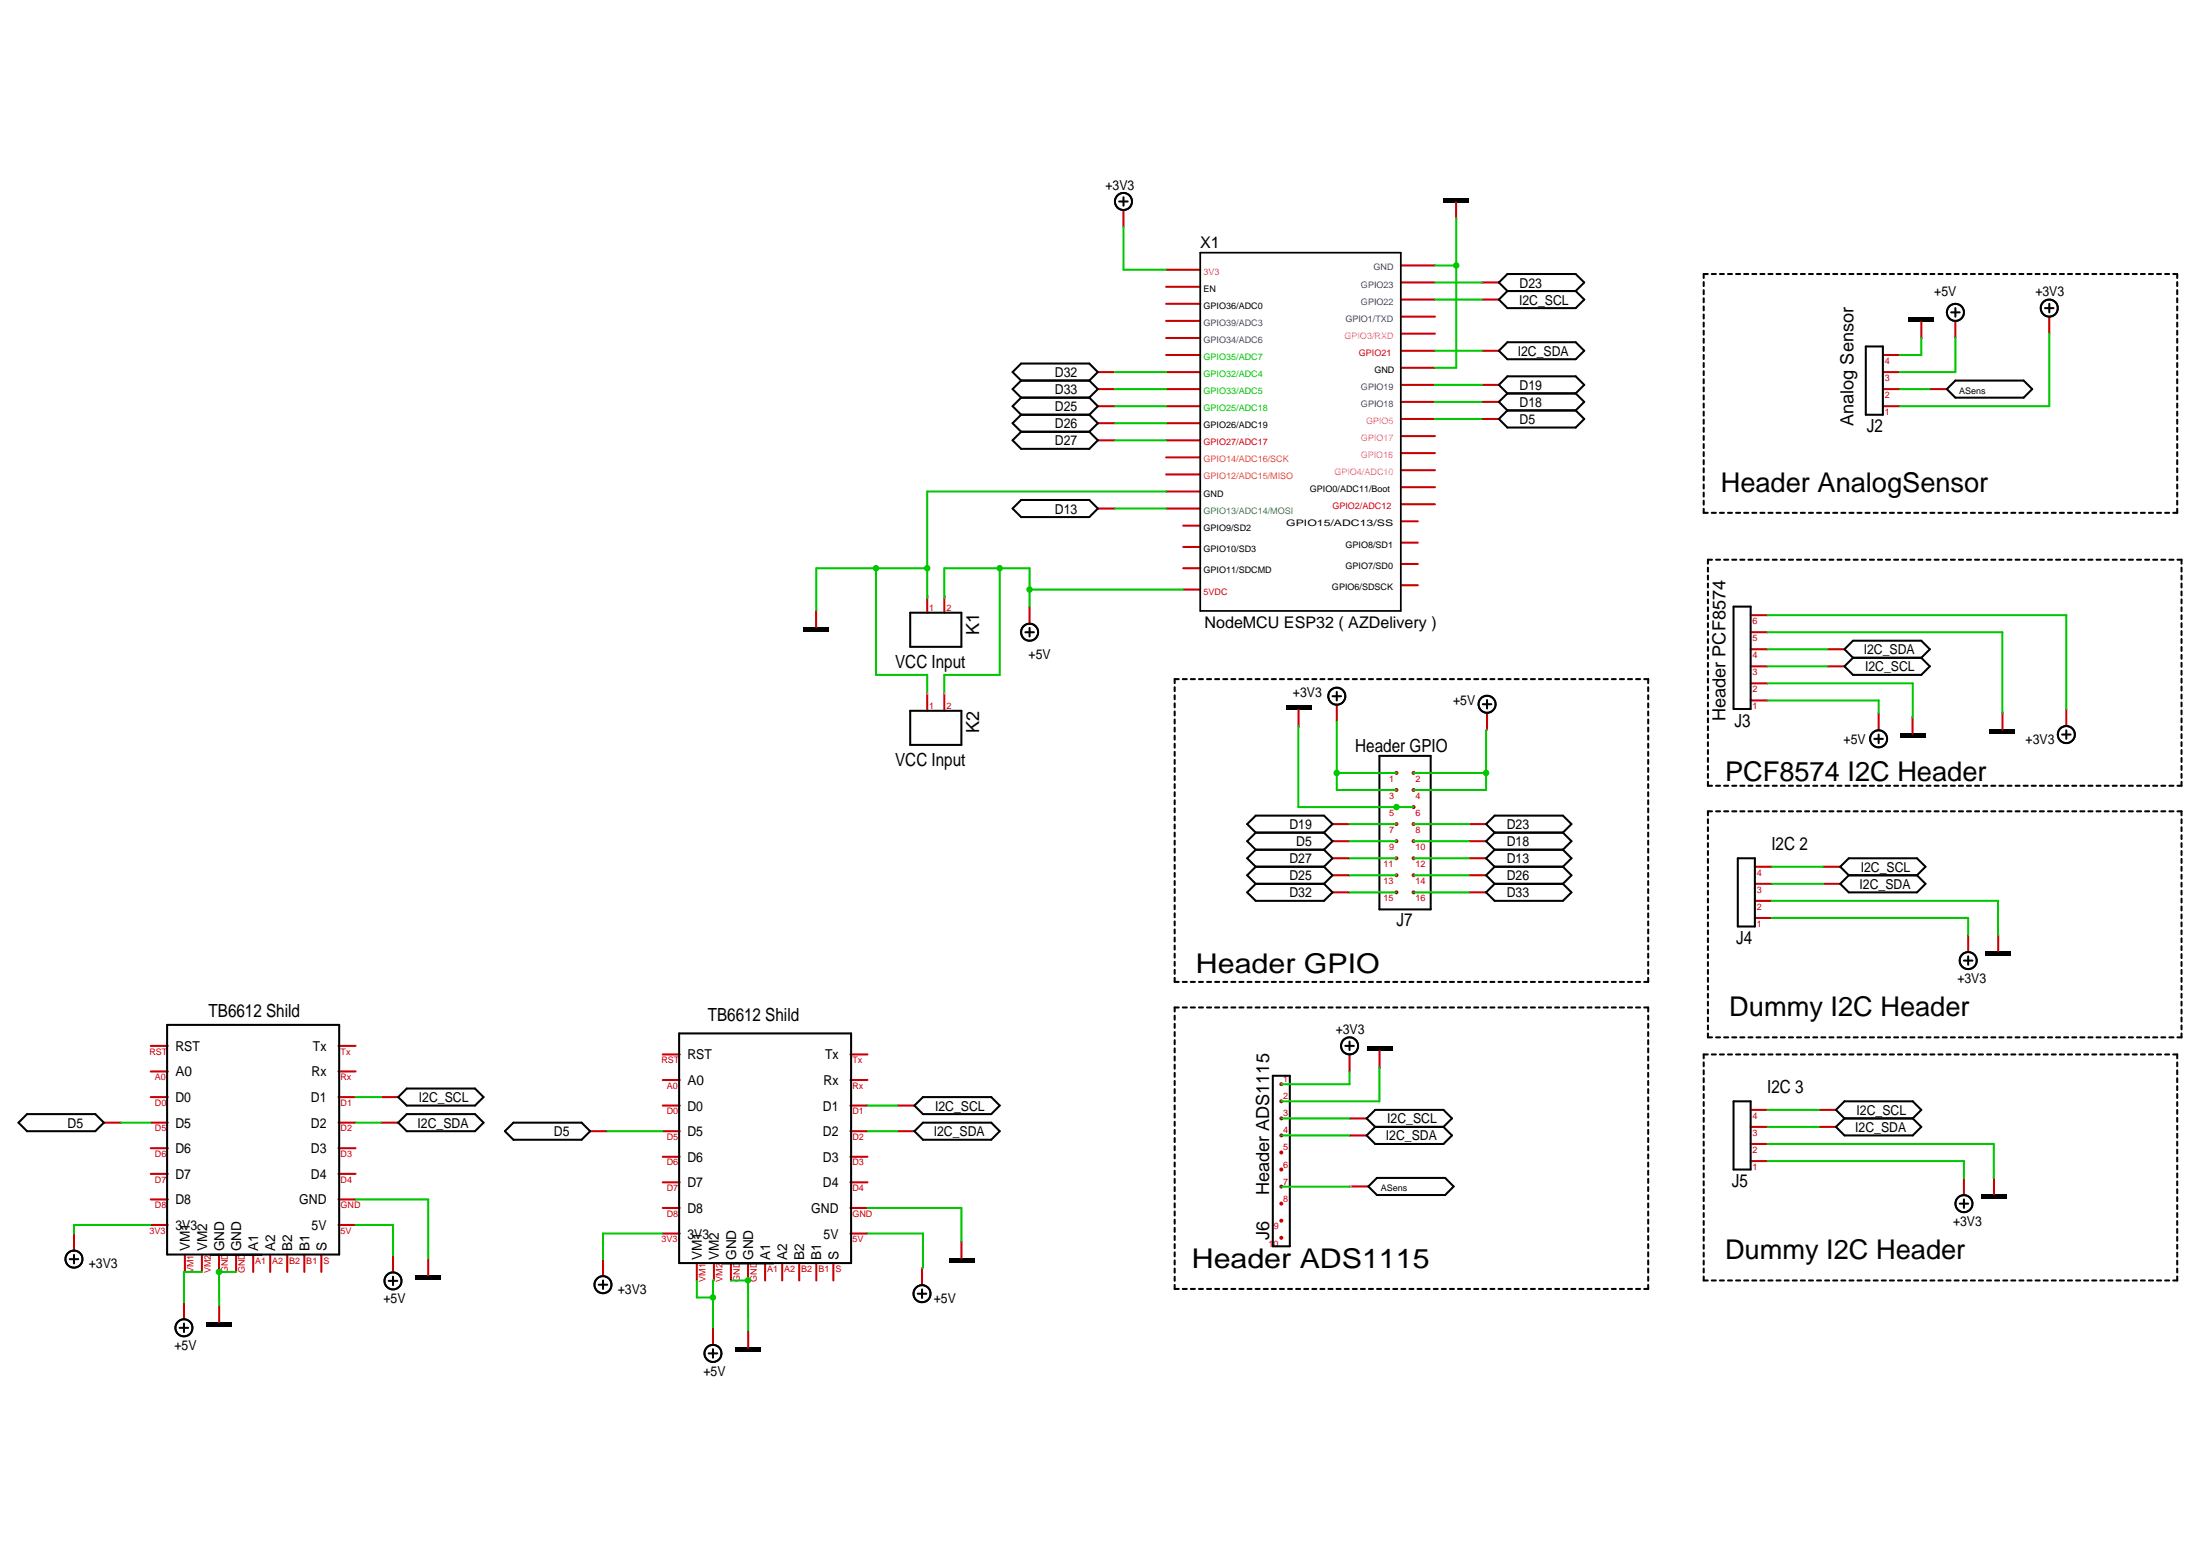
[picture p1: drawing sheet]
<svg xmlns="http://www.w3.org/2000/svg" width="297mm" height="210mm" viewBox="0 0 297 210" stroke-linecap="round" stroke-linejoin="round" font-family="sans-serif">
<g fill="none" stroke="#000" stroke-width=".28">
<path d="M151.1 27.2h1.2M151.7 26.6v1.2M202.4 38.1l1.1-1.1h9.2l1.2 1.1-1.2 1.2h-9.2zM230 38.1v.5M230 39.2v.5M230.6 37h-.6v.5M231.1 37h.6M232.2 37h.6M233.3 37h.5M234.4 37h.5M235.5 37h.5M236.6 37h.5"/>
<path d="M237.7 37h.5M238.8 37h.5M239.9 37h.5M241 37h.5M242.1 37h.5M243.1 37h.6M244.2 37h.6M245.3 37h.6M246.4 37h.6M247.5 37h.6M248.6 37h.6M249.7 37h.6"/>
<path d="M250.8 37h.5M251.9 37h.5M253 37h.5M254.1 37h.5M255.2 37h.5M256.3 37h.5M257.4 37h.5M258.4 37h.6M259.5 37h.6M260.6 37h.6M261.7 37h.6M262.8 37h.6"/>
<path d="M263.9 37h.6M265 37h.5M266.1 37h.5M267.2 37h.5M268.3 37h.5M269.4 37h.5M270.5 37h.5M271.6 37h.5M272.7 37h.5M273.7 37h.6M274.8 37h.6M275.9 37h.6"/>
<path d="M277 37h.6M278.1 37h.6M279.2 37h.6M280.3 37h.5M281.4 37h.5M282.5 37h.5M283.6 37h.5M284.7 37h.5M285.8 37h.5M286.9 37h.5M288 37h.5M289.1 37h.5"/>
<path d="M290.1 37h.6M291.2 37h.6M292.3 37h.6M293.4 37h.6v.5M294 38.1v.5M294 39.2v.5M137.9 51.4l-1.2 1.1 1.2 1.2M137.9 53.7h9.2M137.9 51.4h9.2M137.9 51.4l-1.2-1.2 1.2-1.1h9.2l1.1 1.1-1.1 1.2M137.9 58.3l-1.2 1.1 1.2 1.2h9.2l1.1-1.2-1.1-1.1M137.9 58.3h9.2"/>
<path d="M137.9 56l-1.2 1.1 1.2 1.2M137.9 56h9.2M137.9 53.7l-1.2 1.1 1.2 1.2M147.1 51.4l1.1 1.1-1.1 1.2M147.1 56l1.1 1.1-1.1 1.2M147.1 53.7l1.1 1.1-1.1 1.2M203.5 53.1l-1.1-1.1 1.1-1.2h9.2l1.2 1.2-1.2 1.1M203.5 53.1h9.2M203.5 53.1l-1.1 1.2 1.1 1.1M203.5 55.4h9.2M203.5 55.4l-1.1 1.2 1.1 1.1h9.2l1.2-1.1-1.2-1.2M212.7 53.1l1.2 1.2-1.2 1.1"/>
<path d="M230 40.3v.5M230 41.4v.5M230 42.4v.6M230 43.5v.6M230 44.6v.6M230 45.7v.6M230 46.8v.6M230 47.9v.6M230 49v.6M230 50.1v.5M230 51.2v.5M230 52.3v.5"/>
<path d="M230 53.4v.5M230 54.5v.5M230 55.6v.5M230 56.7v.5M230 57.7v.6M230 58.8v.6M230 59.9v.6M294 40.3v.5M294 41.4v.5M294 42.4v.6M294 43.5v.6M294 44.6v.6"/>
<path d="M294 45.7v.6M294 46.8v.6M294 47.9v.6M294 49v.6M294 50.1v.5M294 51.2v.5M294 52.3v.5M294 53.4v.5M294 54.5v.5M294 55.6v.5M294 56.7v.5M294 57.7v.6"/>
<path d="M294 58.8v.6M294 59.9v.6M136.7 68.6l1.2-1.1h9.2l1.1 1.1-1.1 1.2h-9.2zM230 61v.6M230 62.1v.6M230 63.2v.6M230 64.3v.6M230 65.4v.5M230 66.5v.5M230 67.6v.5M230 68.7v.5h.6M230.6 76.6v.6"/>
<path d="M230.6 77.7v.5M230.6 78.8v.5M230.6 79.8v.6M231.1 69.2h.6M231.2 75.6h-.6v.5M231.7 75.6h.5M232.2 69.2h.6M232.8 75.6h.5M233.3 69.2h.5M233.9 75.6h.5M234.4 69.2h.5M235 75.6h.5"/>
<path d="M235.5 69.2h.5M236.1 75.6h.5M236.6 69.2h.5M237.2 75.6h.5M237.7 69.2h.5M238.3 75.6h.5M238.8 69.2h.5M239.4 75.6h.5M239.9 69.2h.5M240.4 75.6h.6M241 69.2h.5M241.5 75.6h.6"/>
<path d="M242.1 69.2h.5M242.6 75.6h.6M243.1 69.2h.6M243.7 75.6h.6M244.2 69.2h.6M244.8 75.6h.6M245.3 69.2h.6M245.9 75.6h.6M246.4 69.2h.6M247 75.6h.5M247.5 69.2h.6M248.1 75.6h.5"/>
<path d="M248.6 69.2h.6M249.2 75.6h.5M249.7 69.2h.6M250.3 75.6h.5M250.8 69.2h.5M251.4 75.6h.5M251.9 69.2h.5M252.5 75.6h.5M253 69.2h.5M253.6 75.6h.5M254.1 69.2h.5M254.6 75.6h.6"/>
<path d="M255.2 69.2h.5M255.7 75.6h.6M256.3 69.2h.5M256.8 75.6h.6M257.4 69.2h.5M257.9 75.6h.6M258.4 69.2h.6M259 75.6h.6M259.5 69.2h.6M260.1 75.6h.6M260.6 69.2h.6M261.2 75.6h.6"/>
<path d="M261.7 69.2h.6M262.3 75.6h.5M262.8 69.2h.6M263.4 75.6h.5M263.9 69.2h.6M264.5 75.6h.5M265 69.2h.5M265.6 75.6h.5M266.1 69.2h.5M266.7 75.6h.5M267.2 69.2h.5M267.8 75.6h.5"/>
<path d="M268.3 69.2h.5M268.9 75.6h.5M269.4 69.2h.5M269.9 75.6h.6M270.5 69.2h.5M271 75.6h.6M271.6 69.2h.5M272.1 75.6h.6M272.7 69.2h.5M273.2 75.6h.6M273.7 69.2h.6M274.3 75.6h.6"/>
<path d="M274.8 69.2h.6M275.4 75.6h.6M275.9 69.2h.6M276.5 75.6h.6M277 69.2h.6M277.6 75.6h.6M278.1 69.2h.6M278.7 75.6h.5M279.2 69.2h.6M279.8 75.6h.5M280.3 69.2h.5M280.9 75.6h.5"/>
<path d="M281.4 69.2h.5M282 75.6h.5M282.5 69.2h.5M283.1 75.6h.5M283.6 69.2h.5M284.2 75.6h.5M284.7 69.2h.5M285.3 75.6h.5M285.8 69.2h.5M286.3 75.6h.6M286.9 69.2h.5M287.4 75.6h.6"/>
<path d="M288 69.2h.5M288.5 75.6h.6M289.1 69.2h.5M289.6 75.6h.6M290.1 69.2h.6M290.7 75.6h.6M291.2 69.2h.6M291.8 75.6h.6M292.3 69.2h.6M292.9 75.6h.6M294 61v.6M294 62.1v.6"/>
<path d="M294 63.2v.6M294 64.3v.6M294 65.4v.5M294 66.5v.5M294 67.6v.5M294 68.7v.5h-.6M294 75.6h.5v.5M294.5 76.6v.6M294.5 77.7v.5M294.5 78.8v.5M294.5 79.8v.6M122.9 95.9h6.9v4.7h-6.9z"/>
<path d="M158.6 92.8v.5M158.6 93.9v.5M158.6 94.9v.6M158.6 96v.6M158.6 97.1v.6M158.6 98.2v.6M158.6 99.3v.5M159.2 91.7h-.6v.5M159.7 91.7h.5M160.8 91.7h.5M161.9 91.7h.5M163 91.7h.5"/>
<path d="M164.1 91.7h.5M165.2 91.7h.5M166.3 91.7h.5M167.3 91.7h.6M168.4 91.7h.6M169.5 91.7h.6M170.6 91.7h.6M171.7 91.7h.6M172.8 91.7h.6M173.9 91.7h.5M175 91.7h.5M176.1 91.7h.5"/>
<path d="M177.2 91.7h.5M178.3 91.7h.5M179.4 91.7h.5M180.5 91.7h.5M181.6 91.7h.5M182.6 91.7h.6M183.7 91.7h.6M184.8 91.7h.6M185.9 91.7h.6M187 91.7h.6M188.1 91.7h.6M189.2 91.7h.5"/>
<path d="M190.3 91.7h.5M191.4 91.7h.5M192.5 91.7h.5M193.6 91.7h.5M194.7 91.7h.5M195.8 91.7h.5M196.8 91.7h.6M198 91.7h.5M199 91.7h.6M200.1 91.7h.6M200.2 95.1h1.2M200.8 94.5v1.1"/>
<path d="M201.2 91.7h.6M202.3 91.7h.6M203.4 91.7h.6M204.5 91.7h.6M205.6 91.7h.5M206.7 91.7h.5M207.8 91.7h.5M208.9 91.7h.5M210 91.7h.5M211.1 91.7h.5M212.2 91.7h.5M213.3 91.7h.5"/>
<path d="M214.3 91.7h.6M215.4 91.7h.6M216.5 91.7h.6M217.6 91.7h.6M218.7 91.7h.6M219.8 91.7h.6M220.9 91.7h.5M222 91.7h.5v.5M222.5 92.8v.5M222.5 93.9v.5M222.5 94.9v.6M222.5 96v.6"/>
<path d="M222.5 97.1v.6M222.5 98.2v.6M222.5 99.3v.5M230.6 80.9v.5M230.6 82v.5M230.6 83v.6M230.6 84.1v.6M230.6 85.2v.5M230.6 86.3v.5M230.6 87.3v.6M230.6 88.4v.5M230.6 89.5v.5"/>
<path d="M230.6 90.5v.6M230.6 91.6v.5M230.6 92.7v.5M230.6 93.8v.5M230.6 94.8v.6M230.6 95.9v.5M230.6 97v.5M230.6 98v.6M230.6 99.1v.5M294.5 80.9v.5M294.5 82v.5M294.5 83v.6"/>
<path d="M294.5 84.1v.6M294.5 85.2v.5M294.5 86.3v.5M294.5 87.3v.6M294.5 88.4v.5M294.5 89.5v.5M294.5 90.5v.6M294.5 91.6v.5M294.5 92.7v.5M294.5 93.8v.5M294.5 94.8v.6M294.5 95.9v.5"/>
<path d="M294.5 97v.5M294.5 98v.6M294.5 99.1v.5M158.6 100.4v.5M158.6 101.5v.5M158.6 102.6v.5M158.6 103.7v.5M158.6 104.8v.5M158.6 105.8v.6M158.6 106.9v.6M158.6 108v.6M158.6 109.1v.6"/>
<path d="M158.6 110.2v.5M158.6 111.3v.5M158.6 112.4v.5M158.6 113.5v.5M158.6 114.6v.5M158.6 115.7v.5M158.6 116.7v.6M158.6 117.8v.6M158.6 118.9v.6M201.8 119.3h9.2l1.2 1.2-1.2 1.1h-9.2l-1.2-1.1zM222.5 100.4v.5M222.5 101.5v.5"/>
<path d="M222.5 102.6v.5M222.5 103.7v.5M222.5 104.8v.5M222.5 105.8v.6M222.5 106.9v.6M222.5 108v.6M222.5 109.1v.6M222.5 110.2v.5M222.5 111.3v.5M222.5 112.4v.5M222.5 113.5v.5M222.5 114.6v.5"/>
<path d="M222.5 115.7v.5M222.5 116.7v.6M222.5 117.8v.6M222.5 118.9v.6M230.6 100.2v.5M230.6 101.3v.5M230.6 102.3v.5M230.6 103.4v.5M230.6 104.5v.5M230.6 105.5v.6h.6M230.6 110.6v.5M230.6 111.7v.5"/>
<path d="M230.6 112.7v.6M230.6 113.8v.5M230.6 114.9v.5M230.6 115.9v.6M230.6 117v.5M230.6 118.1v.5M230.6 119.2v.5M231.2 109.5h-.6v.6M231.7 109.5h.5M231.7 106.1h.5M232.8 109.5h.5M232.8 106.1h.5"/>
<path d="M233.9 109.5h.5M233.9 106.1h.5M235 109.5h.5M235 106.1h.5M236.1 109.5h.5M236.1 106.1h.5M237.2 109.5h.5M237.2 106.1h.5M238.3 109.5h.5M238.3 106.1h.5M239.4 109.5h.5M239.4 106.1h.5"/>
<path d="M240.4 109.5h.6M240.4 106.1h.6M241.5 109.5h.6M241.5 106.1h.6M242.6 109.5h.6M242.6 106.1h.6M243.7 109.5h.6M243.7 106.1h.6M244.8 109.5h.6M244.8 106.1h.6M245.9 109.5h.6M245.9 106.1h.6"/>
<path d="M247 109.5h.5M247 106.1h.5M248.1 109.5h.5M248.1 106.1h.5M249.2 109.5h.5M249.2 106.1h.5M250.3 109.5h.5M250.3 106.1h.5M251.4 109.5h.5M251.4 106.1h.5M252.5 109.5h.5M252.5 106.1h.5"/>
<path d="M253.6 109.5h.5M253.6 106.1h.5M254.6 109.5h.6M254.6 106.1h.6M255.7 109.5h.6M255.7 106.1h.6M256.8 109.5h.6M256.8 106.1h.6M257.9 109.5h.6M257.9 106.1h.6M259 109.5h.6M259 106.1h.6"/>
<path d="M260.1 109.5h.6M260.1 106.1h.6M261.2 109.5h.6M261.2 106.1h.6M262.3 109.5h.5M262.3 106.1h.5M263.4 109.5h.5M263.4 106.1h.5M264.5 109.5h.5M264.5 106.1h.5M265.6 109.5h.5M265.6 106.1h.5"/>
<path d="M266.7 109.5h.5M266.7 106.1h.5M267.8 109.5h.5M267.8 106.1h.5M268.9 109.5h.5M268.9 106.1h.5M269.9 109.5h.6M269.9 106.1h.6M271 109.5h.6M271 106.1h.6M272.1 109.5h.6M272.1 106.1h.6"/>
<path d="M273.2 109.5h.6M273.2 106.1h.6M274.3 109.5h.6M274.3 106.1h.6M275.4 109.5h.6M275.4 106.1h.6M276.5 109.5h.6M276.5 106.1h.6M277.6 109.5h.6M277.6 106.1h.6M278.7 109.5h.5M278.7 106.1h.5"/>
<path d="M279.8 109.5h.5M279.8 106.1h.5M280.9 109.5h.5M280.9 106.1h.5M282 109.5h.5M282 106.1h.5M283.1 109.5h.5M283.1 106.1h.5M284.2 109.5h.5M284.2 106.1h.5M285.3 109.5h.5M285.3 106.1h.5"/>
<path d="M286.3 109.5h.6M286.3 106.1h.6M287.4 109.5h.6M287.4 106.1h.6M288.5 109.5h.6M288.5 106.1h.6M289.6 109.5h.6M289.6 106.1h.6M290.7 109.5h.6M290.7 106.1h.6M291.8 109.5h.6M291.8 106.1h.6"/>
<path d="M292.9 109.5h.6M292.9 106.1h.6M294 109.5h.5v.6M294.5 100.2v.5M294.5 101.3v.5M294.5 102.3v.5M294.5 103.4v.5M294.5 104.5v.5M294.5 105.5v.6h-.5M294.5 110.6v.5M294.5 111.7v.5M294.5 112.7v.6"/>
<path d="M294.5 113.8v.5M294.5 114.9v.5M294.5 115.9v.6M294.5 117v.5M294.5 118.1v.5M294.5 119.2v.5M22.6 138.3h23.2v31h-23.2zM91.7 139.5h23.2v31h-23.2zM158.6 132v.5h.6M158.6 120v.6M158.6 121.1v.5M158.6 122.2v.5"/>
<path d="M158.6 123.3v.5M158.6 124.4v.5M158.6 125.5v.5M158.6 126.6v.5M158.6 127.6v.6M158.6 128.7v.6M158.6 129.8v.6M158.6 130.9v.6M158.6 137.1v.5M158.6 138.2v.5M158.6 139.3v.6M159.2 136h-.6v.5"/>
<path d="M159.7 132.5h.5M159.7 136h.5M160.8 132.5h.5M160.8 136h.5M161.9 132.5h.5M161.9 136h.5M163 132.5h.5M163 136h.5M164.1 132.5h.5M164.1 136h.5M165.2 132.5h.5M165.2 136h.5"/>
<path d="M166.3 132.5h.5M166.3 136h.5M167.3 132.5h.6M167.3 136h.6M168.4 120.5l1.1-1.2h9.3l1.1 1.2-1.1 1.1h-9.3zM168.4 132.5h.6M168.4 136h.6M169.5 132.5h.6M169.5 136h.6M170.6 132.5h.6M170.6 136h.6M171.7 132.5h.6"/>
<path d="M171.7 136h.6M172.8 132.5h.6M172.8 136h.6M173.9 132.5h.5M173.9 136h.5M175 132.5h.5M175 136h.5M176.1 132.5h.5M176.1 136h.5M177.2 132.5h.5M177.2 136h.5M178.3 132.5h.5"/>
<path d="M178.3 136h.5M179.4 132.5h.5M179.4 136h.5M180.5 132.5h.5M180.5 136h.5M181.6 132.5h.5M181.6 136h.5M182.6 132.5h.6M182.6 136h.6M183.7 132.5h.6M183.7 136h.6M184.8 132.5h.6"/>
<path d="M184.8 136h.6M185.9 132.5h.6M185.9 136h.6M187 132.5h.6M187 136h.6M188.1 132.5h.6M188.1 136h.6M189.2 132.5h.5M189.2 136h.5M190.3 132.5h.5M190.3 136h.5M191.4 132.5h.5"/>
<path d="M191.4 136h.5M192.5 132.5h.5M192.5 136h.5M193.6 132.5h.5M193.6 136h.5M194.7 132.5h.5M194.7 136h.5M195.8 132.5h.5M195.8 136h.5M196.8 132.5h.6M196.8 136h.6M198 132.5h.5"/>
<path d="M198 136h.5M199 132.5h.6M199 136h.6M200.1 132.5h.6M200.1 136h.6M201.2 132.5h.6M201.2 136h.6M202.3 132.5h.6M202.3 136h.6M203.4 132.5h.6M203.4 136h.6M204.5 132.5h.6"/>
<path d="M204.5 136h.6M205.6 132.5h.5M205.6 136h.5M206.7 132.5h.5M206.7 136h.5M207.8 132.5h.5M207.8 136h.5M208.9 132.5h.5M208.9 136h.5M210 132.5h.5M210 136h.5M211.1 132.5h.5"/>
<path d="M211.1 136h.5M212.2 132.5h.5M212.2 136h.5M213.3 132.5h.5M213.3 136h.5M214.3 132.5h.6M214.3 136h.6M215.4 132.5h.6M215.4 136h.6M216.5 132.5h.6M216.5 136h.6M217.6 132.5h.6"/>
<path d="M217.6 136h.6M218.7 132.5h.6M218.7 136h.6M219.8 132.5h.6M219.8 136h.6M220.9 132.5h.5M220.9 136h.5M222 136h.5v.5M222.5 132v.5h-.5M222.5 120v.6M222.5 121.1v.5M222.5 122.2v.5"/>
<path d="M222.5 123.3v.5M222.5 124.4v.5M222.5 125.5v.5M222.5 126.6v.5M222.5 127.6v.6M222.5 128.7v.6M222.5 129.8v.6M222.5 130.9v.6M222.5 137.1v.5M222.5 138.2v.5M222.5 139.3v.6M230.6 139.5v.5h.6"/>
<path d="M230.6 120.2v.6M230.6 121.3v.5M230.6 122.4v.5M230.6 123.4v.6M230.6 124.5v.5M230.6 125.6v.5M230.6 126.7v.5M230.6 127.7v.5M230.6 128.8v.5M230.6 129.9v.5M230.6 130.9v.6M230.6 132v.5"/>
<path d="M230.6 133.1v.5M230.6 134.1v.6M230.6 135.2v.5M230.6 136.3v.5M230.6 137.4v.5M230.6 138.4v.6M294.5 139.5v.5h-.5M294.5 120.2v.6M294.5 121.3v.5M294.5 122.4v.5M294.5 123.4v.6M294.5 124.5v.5"/>
<path d="M294.5 125.6v.5M294.5 126.7v.5M294.5 127.7v.5M294.5 128.8v.5M294.5 129.9v.5M294.5 130.9v.6M294.5 132v.5M294.5 133.1v.5M294.5 134.1v.6M294.5 135.2v.5M294.5 136.3v.5M294.5 137.4v.5"/>
<path d="M294.5 138.4v.6M3.7 150.4h9.2l1.1 1.1-1.1 1.2h-9.2l-1.2-1.2zM53.8 151.5l1.1-1.1h9.2l1.2 1.1-1.2 1.2h-9.2zM53.8 148.1l1.1-1.2h9.2l1.2 1.2-1.2 1.1h-9.2zM68.2 152.7l1.1-1.2h9.2l1.2 1.2-1.2 1.1h-9.2zM123.5 152.7l1.1-1.2h9.2l1.2 1.2-1.2 1.1h-9.2zM123.5 149.2l1.1-1.1h9.2l1.2 1.1-1.2 1.2h-9.2zM158.6 140.4v.6M158.6 141.5v.6M158.6 142.6v.6M158.6 143.7v.6M158.6 144.8v.6"/>
<path d="M158.6 145.9v.6M158.6 147v.6M158.6 148.1v.6M158.6 149.2v.6M158.6 150.3v.6M158.6 151.4v.6M158.6 152.5v.6M158.6 153.6v.6M158.6 154.7v.6M158.6 155.8v.6M158.6 156.9v.6M158.6 158v.6"/>
<path d="M158.6 159.1v.6M185.9 159h9.2l1.2 1.2-1.2 1.1h-9.2l-1.1-1.1zM222.5 140.4v.6M222.5 141.5v.6M222.5 142.6v.6M222.5 143.7v.6M222.5 144.8v.6M222.5 145.9v.6M222.5 147v.6M222.5 148.1v.6M222.5 149.2v.6M222.5 150.3v.6"/>
<path d="M222.5 151.4v.6M222.5 152.5v.6M222.5 153.6v.6M222.5 154.7v.6M222.5 155.8v.6M222.5 156.9v.6M222.5 158v.6M222.5 159.1v.6M230 143.4v.5M230 144.5v.5M230 145.5v.6M230 146.6v.6"/>
<path d="M230 147.7v.5M230 148.8v.5M230 149.8v.6M230 150.9v.5M230 152v.5M230 153v.6M230 154.1v.5M230 155.2v.5M230 156.3v.5M230 157.3v.6M230 158.4v.5M230 159.5v.5"/>
<path d="M230.6 142.3h-.6v.6M231.1 142.3h.6M231.7 140h.5M232.2 142.3h.6M232.8 140h.5M233.3 142.3h.5M233.9 140h.5M234.4 142.3h.5M235 140h.5M235.5 142.3h.5M236.1 140h.5M236.6 142.3h.5"/>
<path d="M237.2 140h.5M237.7 142.3h.5M238.3 140h.5M238.8 142.3h.5M239.4 140h.5M239.9 142.3h.5M240.4 140h.6M241 142.3h.5M241.5 140h.6M242.1 142.3h.5M242.6 140h.6M243.1 142.3h.6"/>
<path d="M243.7 140h.6M244.2 142.3h.6M244.8 140h.6M245.3 142.3h.6M245.9 140h.6M246.4 142.3h.6M247 140h.5M247.5 142.3h.6M248.1 140h.5M248.6 142.3h.6M249.2 140h.5M249.7 142.3h.6"/>
<path d="M250.3 140h.5M250.8 142.3h.5M251.4 140h.5M251.9 142.3h.5M252.5 140h.5M253 142.3h.5M253.6 140h.5M254.1 142.3h.5M254.6 140h.6M255.2 142.3h.5M255.7 140h.6M256.3 142.3h.5"/>
<path d="M256.8 140h.6M257.4 142.3h.5M257.9 140h.6M258.4 142.3h.6M259 140h.6M259.5 142.3h.6M260.1 140h.6M260.6 142.3h.6M261.2 140h.6M261.7 142.3h.6M262.3 140h.5M262.8 142.3h.6"/>
<path d="M263.4 140h.5M263.9 142.3h.6M264.5 140h.5M265 142.3h.5M265.6 140h.5M266.1 142.3h.5M266.7 140h.5M267.2 142.3h.5M267.8 140h.5M268.3 142.3h.5M268.9 140h.5M269.4 142.3h.5"/>
<path d="M269.9 140h.6M270.5 142.3h.5M271 140h.6M271.6 142.3h.5M272.1 140h.6M272.7 142.3h.5M273.2 140h.6M273.7 142.3h.6M274.3 140h.6M274.8 142.3h.6M275.4 140h.6M275.9 142.3h.6"/>
<path d="M276.5 140h.6M277 142.3h.6M277.6 140h.6M278.1 142.3h.6M278.7 140h.5M279.2 142.3h.6M279.8 140h.5M280.3 142.3h.5M280.9 140h.5M281.4 142.3h.5M282 140h.5M282.5 142.3h.5"/>
<path d="M283.1 140h.5M283.6 142.3h.5M284.2 140h.5M284.7 142.3h.5M285.3 140h.5M285.8 142.3h.5M286.3 140h.6M286.9 142.3h.5M287.4 140h.6M288 142.3h.5M288.5 140h.6M289.1 142.3h.5"/>
<path d="M289.6 140h.6M290.1 142.3h.6M290.7 140h.6M291.2 142.3h.6M291.8 140h.6M292.3 142.3h.6M292.9 140h.6M293.4 142.3h.6v.6M294 143.4v.5M294 144.5v.5M294 145.5v.6M294 146.6v.6"/>
<path d="M294 147.7v.5M294 148.8v.5M294 149.8v.6M294 150.9v.5M294 152v.5M294 153v.6M294 154.1v.5M294 155.2v.5M294 156.3v.5M294 157.3v.6M294 158.4v.5M294 159.5v.5"/>
<path d="M9.4 170h1.2M10 169.4v1.1M24.3 179.2h1.1M24.8 178.7v1.1M28.4 169.4h6.9M52.5 172.9h1.1M53.1 172.3v1.2M80.8 173.4h1.2M81.4 172.8v1.2M97.5 170.5h6.9M123.9 174.6h1.2M124.5 174.1v1.1"/>
<path d="M158.6 160.2v.6M158.6 161.3v.6M158.6 162.4v.6M158.6 163.5v.6M158.6 164.6v.6M158.6 165.7v.6M158.6 166.8v.6M158.6 167.9v.6M158.6 169v.6M158.6 170.1v.6M158.6 171.2v.6M158.6 172.3v.6"/>
<path d="M158.6 173.4v.6h.6M159.7 174h.5M160.8 174h.5M161.9 174h.5M163 174h.5M164.1 174h.5M165.2 174h.5M166.3 174h.5M167.3 174h.6M168.4 174h.6M169.5 174h.6M170.6 174h.6"/>
<path d="M171.7 174h.6M172.8 174h.6M173.9 174h.5M175 174h.5M176.1 174h.5M177.2 174h.5M178.3 174h.5M179.4 174h.5M180.5 174h.5M181.6 174h.5M182.6 174h.6M183.7 174h.6"/>
<path d="M184.8 174h.6M185.9 174h.6M187 174h.6M188.1 174h.6M189.2 174h.5M190.3 174h.5M191.4 174h.5M192.5 174h.5M193.6 174h.5M194.7 174h.5M195.8 174h.5M196.8 174h.6"/>
<path d="M198 174h.5M199 174h.6M200.1 174h.6M201.2 174h.6M202.3 174h.6M203.4 174h.6M204.5 174h.6M205.6 174h.5M206.7 174h.5M207.8 174h.5M208.9 174h.5M210 174h.5"/>
<path d="M211.1 174h.5M212.2 174h.5M213.3 174h.5M214.3 174h.6M215.4 174h.6M216.5 174h.6M217.6 174h.6M218.7 174h.6M219.8 174h.6M220.9 174h.5M222.5 160.2v.6M222.5 161.3v.6"/>
<path d="M222.5 162.4v.6M222.5 163.5v.6M222.5 164.6v.6M222.5 165.7v.6M222.5 166.8v.6M222.5 167.9v.6M222.5 169v.6M222.5 170.1v.6M222.5 171.2v.6M222.5 172.3v.6M222.5 173.4v.6h-.5M230 172.3v.5h.6"/>
<path d="M230 160.5v.6M230 161.6v.5M230 162.7v.5M230 163.7v.6M230 164.8v.5M230 165.9v.5M230 167v.5M230 168v.6M230 169.1v.5M230 170.2v.5M230 171.2v.6M231.1 172.8h.6"/>
<path d="M232.2 172.8h.6M233.3 172.8h.5M234.4 172.8h.5M235.5 172.8h.5M236.6 172.8h.5M237.7 172.8h.5M238.8 172.8h.5M239.9 172.8h.5M241 172.8h.5M242.1 172.8h.5M243.1 172.8h.6M244.2 172.8h.6"/>
<path d="M245.3 172.8h.6M246.4 172.8h.6M247.5 172.8h.6M248.6 172.8h.6M249.7 172.8h.6M250.8 172.8h.5M251.9 172.8h.5M253 172.8h.5M254.1 172.8h.5M255.2 172.8h.5M256.3 172.8h.5M257.4 172.8h.5"/>
<path d="M258.4 172.8h.6M259.5 172.8h.6M260.6 172.8h.6M261.7 172.8h.6M262.8 172.8h.6M263.9 172.8h.6M265 172.8h.5M266.1 172.8h.5M267.2 172.8h.5M268.3 172.8h.5M269.4 172.8h.5M270.5 172.8h.5"/>
<path d="M271.6 172.8h.5M272.7 172.8h.5M273.7 172.8h.6M274.8 172.8h.6M275.9 172.8h.6M277 172.8h.6M278.1 172.8h.6M279.2 172.8h.6M280.3 172.8h.5M281.4 172.8h.5M282.5 172.8h.5M283.6 172.8h.5"/>
<path d="M284.7 172.8h.5M285.8 172.8h.5M286.9 172.8h.5M288 172.8h.5M289.1 172.8h.5M290.1 172.8h.6M291.2 172.8h.6M292.3 172.8h.6M294 172.3v.5h-.6M294 160.5v.6M294 161.6v.5M294 162.7v.5"/>
<path d="M294 163.7v.6M294 164.8v.5M294 165.9v.5M294 167v.5M294 168v.6M294 169.1v.5M294 170.2v.5M294 171.2v.6M95.7 182.7h1.1M96.3 182.1v1.2"/>
<circle cx="151.7" cy="27.2" r="1.15"/>
<circle cx="200.8" cy="95.1" r="1.15"/>
<circle cx="10" cy="170" r="1.15"/>
<circle cx="24.8" cy="179.2" r="1.15"/>
<circle cx="53.1" cy="172.9" r="1.15"/>
<circle cx="81.4" cy="173.4" r="1.15"/>
<circle cx="124.5" cy="174.6" r="1.15"/>
<circle cx="96.3" cy="182.7" r="1.15"/>
</g>
<g fill="none" stroke="#c70000" stroke-width=".28">
<path d="M151.7 28.4v2.2M157.4 38.7h4.7M157.4 36.4h4.7M189.1 38.1h4.6M189.1 35.8h4.6M196.6 27.3v2.3M200.1 38.1h2.3M148.2 52.5h2.3M148.2 50.2h2.3M148.2 59.4h2.3M148.2 57.1h2.3M148.2 54.8h2.3"/>
<path d="M157.4 52.5h4.7M157.4 50.2h4.7M157.4 59.4h4.7M157.4 57.1h4.7M157.4 54.8h4.7M157.4 47.9h4.7M157.4 45.6h4.7M157.4 43.3h4.7M157.4 41h4.7M189.1 52h4.6M189.1 54.3h4.6M189.1 56.6h4.6"/>
<path d="M189.1 58.9h4.6M189.1 49.6h4.6M189.1 47.3h4.6M189.1 45h4.6M189.1 42.7h4.6M189.1 40.4h4.6M200.1 52h2.3M200.1 54.3h2.3M200.1 56.6h2.3M148.2 68.6h2.3M157.4 68.6h4.7M157.4 66.3h4.7"/>
<path d="M157.4 64h4.7M157.4 61.7h4.7M159.8 71h2.3M159.8 73.8h2.3M159.8 76.7h2.3M159.8 79.6h2.3M189.1 79h2.3M189.1 76.1h2.3M189.1 73.2h2.3M189.1 70.4h2.3M189.1 68.1h4.6M189.1 65.8h4.6"/>
<path d="M189.1 63.5h4.6M189.1 61.2h4.6M125.2 93.6v2.3M127.5 93.6v2.3M200.8 96.2v2.3M179.9 120.5h2.3M198.3 120.5h2.3M14 151.5h2.3M20.4 151.5h2.3M20.4 148.1h2.3M20.4 158.5h2.3M20.4 155h2.3"/>
<path d="M20.4 144.6h2.3M20.4 141.2h2.3M45.7 151.5h2.3M45.7 148.1h2.3M45.7 158.5h2.3M45.7 155h2.3M45.7 144.6h2.3M45.7 141.2h2.3M51.5 151.5h2.3M51.5 148.1h2.3M79.7 152.7h2.3M89.5 152.7h2.3"/>
<path d="M89.5 159.6h2.3M89.5 156.1h2.3M89.5 149.2h2.3M89.5 145.8h2.3M89.5 142.3h2.3M114.8 152.7h2.3M114.8 159.6h2.3M114.8 156.1h2.3M114.8 149.2h2.3M114.8 145.8h2.3M114.8 142.3h2.3M121.2 152.7h2.3"/>
<path d="M121.2 149.2h2.3M10 166.5v2.3M20.4 165.4h2.3M20.4 161.9h2.3M24.8 175.8v2.3M25 169.4v2.3M27.3 169.4v2.3M29.6 169.4v2.3M29.6 176.2v2.3M31.9 169.4v2.3M34.2 169.4v2.3M36.5 169.4v2.3"/>
<path d="M38.8 169.4v2.3M41.1 169.4v2.3M43.4 169.4v2.3M45.7 165.4h2.3M45.7 161.9h2.3M53.1 169.4v2.4M57.8 169.9v2.2M81.4 170v2.3M89.5 166.5h2.3M89.5 163.1h2.3M94.1 170.5v2.3M96.3 179.2v2.3"/>
<path d="M96.4 170.5v2.3M98.7 170.5v2.3M101 170.5v2.3M101 179.6v2.3M103.3 170.5v2.3M105.6 170.5v2.3M107.9 170.5v2.3M110.2 170.5v2.3M112.5 170.5v2.3M114.8 166.5h2.3M114.8 163.1h2.3M124.5 171.2v2.3"/>
<path d="M129.8 167.5v2.4M182.4 160.2h2.4"/>
</g>
<path d="M194.9 26.7h3.4v.6h-3.4zM27.9 178.5h3.4v.6h-3.4zM56.1 172.1h3.4v.6h-3.4zM128.1 169.9h3.5v.5h-3.5zM99.3 181.9h3.4v.6h-3.4z" fill="#000"/>
<path d="M162.1 34.1h27v48.4h-27z" fill="none" stroke="#000" stroke-width=".23"/>
<g fill="#c70000">
<circle cx="188.5" cy="113.5" r=".27"/>
<circle cx="190.9" cy="120.5" r=".27"/>
<circle cx="188.5" cy="120.5" r=".27"/>
<circle cx="190.9" cy="118.1" r=".27"/>
<circle cx="188.5" cy="118.1" r=".27"/>
<circle cx="190.9" cy="115.9" r=".27"/>
<circle cx="188.5" cy="115.9" r=".27"/>
<circle cx="190.9" cy="113.5" r=".27"/>
<circle cx="188.5" cy="104.3" r=".27"/>
<circle cx="190.9" cy="111.2" r=".27"/>
<circle cx="188.5" cy="111.2" r=".27"/>
<circle cx="190.9" cy="108.9" r=".27"/>
<circle cx="188.5" cy="108.9" r=".27"/>
<circle cx="190.9" cy="106.6" r=".27"/>
<circle cx="188.5" cy="106.6" r=".27"/>
<circle cx="190.9" cy="104.3" r=".27"/>
</g>
<g fill="none" stroke="#000" stroke-width=".28">
<path d="M262.9 52.5l1.1-1.1h9.2l1.2 1.1-1.2 1.2h-9.2zM179.9 94h1.2M180.5 93.4v1.2M234.1 81.9h2.3v13.8h-2.3zM253.1 99.7h1.1M253.7 99.2v1.1M169.5 114.7l-1.1 1.2 1.1 1.1M169.5 117h9.3M169.5 114.7h9.3M169.5 117l-1.1 1.2 1.1 1.1h9.3l1.1-1.1-1.1-1.2M169.5 112.4l-1.1-1.2 1.1-1.1h9.3l1.1 1.1-1.1 1.2M169.5 112.4h9.3"/>
<path d="M169.5 112.4l-1.1 1.1 1.1 1.2M178.8 114.7l1.1 1.2-1.1 1.1M178.8 112.4l1.1 1.1-1.1 1.2M186.2 102h7v20.8h-7zM201.8 117h9.2M201.8 114.7h9.2M201.8 117l-1.2 1.2 1.2 1.1h9.2l1.2-1.1-1.2-1.2M201.8 112.4l-1.2-1.2 1.2-1.1h9.2l1.2 1.1-1.2 1.2M201.8 112.4h9.2M201.8 112.4l-1.2 1.1 1.2 1.2M201.8 114.7l-1.2 1.2 1.2 1.1M211 112.4l1.2 1.1-1.2 1.2"/>
<path d="M211 114.7l1.2 1.2-1.2 1.1M185.7 152.1l-1.2-1.1 1.2-1.2h9.2l1.1 1.2-1.1 1.1M185.7 152.1h9.2M185.7 152.1l-1.2 1.2 1.2 1.1h9.2l1.1-1.1-1.1-1.2"/>
<circle cx="180.5" cy="94" r="1.15"/>
<circle cx="253.6" cy="99.7" r="1.15"/>
</g>
<g fill="none" stroke="#c70000" stroke-width=".28">
<path d="M260.6 52.5h2.3M175.3 95.8v2.3M180.5 95.1v2.3M236.4 83h2.3M236.4 85.3h2.3M236.4 87.6h2.3M236.4 89.9h2.3M236.4 92.2h2.3M236.4 94.6h2.3M253.7 96.3v2.3M258.2 96.7v2.3M179.9 115.9h2.3"/>
<path d="M179.9 118.2h2.3M179.9 111.2h2.3M179.9 113.5h2.3M198.3 115.9h2.3M198.3 118.2h2.3M198.3 111.2h2.3M198.3 113.5h2.3M182.2 151h2.3M182.2 153.3h2.3"/>
</g>
<path d="M173.6 95.2h3.4v.6h-3.4zM256.5 99h3.5v.6h-3.5z" fill="#000"/>
<g fill="#c70000">
<circle cx="173" cy="167.1" r=".27"/>
<circle cx="173" cy="164.8" r=".27"/>
<circle cx="173" cy="162.5" r=".27"/>
<circle cx="173" cy="160.2" r=".27"/>
<circle cx="173" cy="157.9" r=".27"/>
<circle cx="173" cy="155.6" r=".27"/>
<circle cx="173" cy="153.3" r=".27"/>
<circle cx="173" cy="151" r=".27"/>
<circle cx="173" cy="148.7" r=".27"/>
<circle cx="173" cy="146.4" r=".27"/>
</g>
<g fill="none" stroke="#000" stroke-width=".28">
<path d="M202.4 40.4l1.1-1.1h9.2l1.2 1.1-1.2 1.2h-9.2zM202.4 47.3l1.1-1.1h9.2l1.2 1.1-1.2 1.2h-9.2zM251.9 46.8h2.3v9.2h-2.3zM263.4 42.2h1.2M264 41.6v1.1M276.1 41.6h1.2M276.7 41v1.2M122.9 82.7h6.9v4.6h-6.9zM138.4 85.3h1.2M139 84.8v1.1M250.2 88.8l-1.2 1.1 1.2 1.2h9.2l1.2-1.2-1.2-1.1M250.2 88.8h9.2"/>
<path d="M250.2 88.8l-1.2-1.2 1.2-1.1h9.2l1.2 1.1-1.2 1.2M278.4 99.2h1.2M279 98.6v1.1M234.6 115.9h2.3v9.2h-2.3zM249.6 118.2l-1.1-1.2 1.1-1.1h9.2l1.2 1.1-1.2 1.2M249.6 118.2h9.2M249.6 118.2l-1.1 1.1 1.1 1.2h9.2l1.2-1.2-1.2-1.1M265.2 129.7h1.1M265.7 129.1v1.1M171.9 145.2h2.2v23h-2.2zM181.6 141.2h1.2M182.2 140.6v1.2"/>
<path d="M234.1 148.7h2.3v9.2h-2.3zM249 151l-1.1-1.2 1.1-1.1h9.3l1.1 1.1-1.1 1.2M249 151h9.3M249 151l-1.1 1.1 1.1 1.2h9.3l1.1-1.2-1.1-1.1M264.6 162.5h1.1M265.2 161.9v1.2"/>
<circle cx="264" cy="42.2" r="1.15"/>
<circle cx="276.7" cy="41.6" r="1.15"/>
<circle cx="139" cy="85.3" r="1.15"/>
<circle cx="279" cy="99.2" r="1.15"/>
<circle cx="265.7" cy="129.7" r="1.15"/>
<circle cx="182.2" cy="141.2" r="1.15"/>
<circle cx="265.2" cy="162.5" r="1.15"/>
</g>
<path d="M257.7 42.9h3.5v.5h-3.5zM108.5 84.6h3.4v.6h-3.4zM268.6 98.5h3.5v.5h-3.5zM268.1 128.4h3.4v.6h-3.4zM184.5 141.3h3.5v.6h-3.5zM267.5 161.2h3.4v.6h-3.4z" fill="#000"/>
<g fill="none" stroke="#c70000" stroke-width=".28">
<path d="M200.1 40.4h2.3M200.1 47.3h2.3M254.2 47.9h2.3M254.2 50.2h2.3M254.2 52.5h2.3M254.2 54.8h2.3M259.4 43.4v2.3M264 43.3v2.3M276.7 42.7v2.3M110.2 82.3v2.3M125.2 80.4v2.3M127.5 80.4v2.3"/>
<path d="M139 81.9v2.3M246.7 89.9h2.3M246.7 87.6h2.3M270.4 96.2v2.3M279 95.7v2.3M236.9 117h2.3M236.9 119.3h2.3M246.2 117h2.3M246.2 119.3h2.3M236.9 121.6h2.3M236.9 123.9h2.3M265.7 126.2v2.3"/>
<path d="M269.8 126.1v2.3M182.2 142.3v2.3M186.3 141.9v2.3M236.4 149.8h2.3M236.4 152.1h2.3M236.4 154.4h2.3M236.4 156.7h2.3M245.6 149.8h2.3M245.6 152.1h2.3M265.2 159v2.3M269.2 158.9v2.3"/>
</g>
<g fill="none" stroke="#00c700" stroke-width=".28">
<path d="M193.7 38.1h6.4M150.5 52.5h6.9M150.5 50.2h6.9M150.5 59.4h6.9M150.5 57.1h6.9M150.5 54.8h6.9M193.7 56.6h6.4M193.7 52h6.4M193.7 54.3h6.4M193.7 40.4h6.4M193.7 47.3h6.4M256.5 52.5h4.1"/>
<path d="M150.5 68.6h6.9M238.7 89.9h8M238.7 87.6h8M238.7 83h40.3v12.7M180.5 106.6h8.1M182.2 113.5h6.4M182.2 115.9h6.4M182.2 118.2h6.4M182.2 111.2h6.4M190.9 113.5h7.4M190.9 115.9h7.4M190.9 118.2h7.4"/>
<path d="M190.9 111.2h7.4M239.2 117h7M239.2 119.3h7M182.2 120.5h6.4M190.9 120.5h7.4M16.3 151.5h4.1M48 151.5h3.5M48 148.1h3.5M82 152.7h7.5M117.1 152.7h4.1M117.1 149.2h4.1M173 151h9.2"/>
<path d="M173 153.3h9.2M238.7 149.8h6.9M238.7 152.1h6.9M20.4 165.4h-10.4v1.1M173 160.2h9.2"/>
</g>
<path d="M182.4 160.2h-.2" fill="none" stroke="#f0f" stroke-width=".28"/>
<circle cx="180.5" cy="104.3" r=".44" fill="#00c700"/>
<path d="M151.7 30.6v5.8h5.7M276.7 45v9.8h-20.2M180.5 97.4v9.2M180.5 104.3h8.1M239.2 123.9h26.5v2.3M182.2 144.6v1.8h-9.2M238.7 156.7h26.5v2.3M27.3 171.7h-2.5v4.1M48 165.4h5.1v4M89.5 166.5h-8.1v3.5" fill="none" stroke="#00c700" stroke-width=".28"/>
<path d="M127.5 80.4v.3M127.5 93.4v.2M200.8 98.5l-.2 .1M124.6 171.1l-.1 .1" fill="none" stroke="#f0f" stroke-width=".28"/>
<circle cx="96.3" cy="175.1" r=".44" fill="#00c700"/>
<path d="M238.7 94.6h15v1.7M190.9 106.6h9.7M94.1 172.8v2.3h2.3M96.4 172.8h-.1v6.4" fill="none" stroke="#00c700" stroke-width=".28"/>
<circle cx="200.6" cy="104.3" r=".44" fill="#00c700"/>
<path d="M200.6 98.6v8M190.9 104.3h9.7M117.1 166.5h7.5v4.6" fill="none" stroke="#00c700" stroke-width=".28"/>
<circle cx="135" cy="76.7" r=".44" fill="#00c700"/>
<path d="M127.5 76.7h7.5v14.4h-7.5v2.3" fill="none" stroke="#00c700" stroke-width=".28"/>
<circle cx="139" cy="79.6" r=".44" fill="#00c700"/>
<path d="M264 45.6v4.6h-7.5M127.5 76.7v4M135 76.7h4v5.2M139 79.6h20.8M48 161.9h9.8v8" fill="none" stroke="#00c700" stroke-width=".28"/>
<path d="M196.6 29.5v.1M259.4 45.6v.1M110.2 82.3h.1M125.2 80.4v.3M125.2 93.4v.2M175.3 98v.1M258.2 96.7l.1 .2M270.4 96.2v.1M269.8 126.1v.1M186.2 144.1l.1 .1M269.2 158.9v.1M129.8 167.5h.1" fill="none" stroke="#f0f" stroke-width=".28"/>
<circle cx="29.6" cy="171.7" r=".44" fill="#00c700"/>
<path d="M31.9 171.7h-2.3v4.5M98.7 172.8h2.3" fill="none" stroke="#00c700" stroke-width=".28"/>
<circle cx="101" cy="172.8" r=".44" fill="#00c700"/>
<path d="M193.7 49.6h2.9M238.7 92.2h19.6v4.7M238.7 85.3h31.7v11M101 172.8v6.8" fill="none" stroke="#00c700" stroke-width=".28"/>
<circle cx="196.6" cy="35.8" r=".44" fill="#00c700"/>
<path d="M196.6 35.8v13.8" fill="none" stroke="#00c700" stroke-width=".28"/>
<circle cx="188.5" cy="108.9" r=".44" fill="#00c700"/>
<path d="M175.3 98v10.9h15.6M117.1 163.1h12.7v4.4" fill="none" stroke="#00c700" stroke-width=".28"/>
<circle cx="118.3" cy="76.7" r=".44" fill="#00c700"/>
<path d="M196.6 29.5v6.3h-2.9M110.2 76.7h8.1v14.4h6.9v2.3" fill="none" stroke="#00c700" stroke-width=".28"/>
<circle cx="125.2" cy="76.7" r=".44" fill="#00c700"/>
<path d="M259.4 45.6v2.3h-2.9M110.2 76.7v5.6M118.3 76.7h6.9M157.4 66.3h-32.2v14.4M239.2 121.6h30.6v4.6M186.2 144.1v4.6h-13.2M238.7 154.4h30.5v4.6" fill="none" stroke="#00c700" stroke-width=".28"/>
<g font-size="3.7">
<text x="232.3" y="66.3">Header AnalogSensor</text>
<text x="232.9" y="105.5">PCF8574 I2C Header</text>
<text x="161.5" y="131.4">Header GPIO</text>
<text x="233.5" y="137.1">Dummy I2C Header</text>
<text x="160.9" y="171.1">Header ADS1115</text>
<text x="232.9" y="170">Dummy I2C Header</text>
</g>
<g font-size="2.4">
<text x="250.3" y="57.5" transform="rotate(-90 250.3 57.5)">Analog Sensor</text>
<text x="252.1" y="58.4">J2</text>
<text x="132.2" y="85.7" transform="rotate(-90 132.2 85.7)">K1</text>
<text x="120.9" y="90.2">VCC Input</text>
<text x="132.2" y="98.9" transform="rotate(-90 132.2 98.9)">K2</text>
<text x="183" y="101.5">Header GPIO</text>
<text x="233" y="97.3" transform="rotate(-90 233 97.3)">Header PCF8574</text>
<text x="234.2" y="98.1">J3</text>
<text x="120.9" y="103.4">VCC Input</text>
<text x="239.2" y="114.8">I2C 2</text>
<text x="188.6" y="125.1">J7</text>
<text x="234.4" y="127.5">J4</text>
<text x="28.2" y="137.2">TB6612 Shild</text>
<text x="95.6" y="137.8">TB6612 Shild</text>
<text x="238.6" y="147.6">I2C 3</text>
<text x="171.4" y="161.4" transform="rotate(-90 171.4 161.4)">Header ADS1115</text>
<text x="233.8" y="160.3">J5</text>
<text x="171.4" y="167.4" transform="rotate(-90 171.4 167.4)">J6</text>
</g>
<g font-size="2.2">
<text x="162.1" y="33.5">X1</text>
<text x="162.6" y="84.8">NodeMCU ESP32 ( AZDelivery )</text>
</g>
<g font-size="1.8">
<text x="149.2" y="25.6">+3V3</text>
<text x="205.1" y="41.1">I2C_SCL</text>
<text x="205.2" y="38.8">D23</text>
<text x="261.2" y="40">+5V</text>
<text x="274.8" y="40">+3V3</text>
<text x="142.4" y="53.2">D33</text>
<text x="142.4" y="50.9">D32</text>
<text x="204.9" y="48">I2C_SDA</text>
<text x="205.2" y="52.6">D19</text>
<text x="142.4" y="57.8">D26</text>
<text x="142.4" y="55.5">D25</text>
<text x="205.2" y="54.9">D18</text>
<text x="205.2" y="57.2">D5</text>
<text x="142.4" y="60.1">D27</text>
<text x="142.4" y="69.3">D13</text>
<text x="138.9" y="88.9">+5V</text>
<text x="251.6" y="88.3">I2C_SDA</text>
<text x="174.6" y="94.1">+3V3</text>
<text x="196.2" y="95.2">+5V</text>
<text x="251.8" y="90.6">I2C_SCL</text>
<text x="248.9" y="100.4">+5V</text>
<text x="273.5" y="100.4">+3V3</text>
<text x="174.1" y="111.9">D19</text>
<text x="203.4" y="111.9">D23</text>
<text x="174.1" y="116.5">D27</text>
<text x="174.1" y="118.8">D25</text>
<text x="175" y="114.2">D5</text>
<text x="203.4" y="118.8">D26</text>
<text x="203.4" y="114.2">D18</text>
<text x="203.4" y="116.5">D13</text>
<text x="251.1" y="120">I2C_SDA</text>
<text x="251.2" y="117.7">I2C_SCL</text>
<text x="174.1" y="121.1">D32</text>
<text x="203.4" y="121.1">D33</text>
<text x="264.3" y="132.7">+3V3</text>
<text x="23.7" y="141.9">RST</text>
<text x="42.3" y="141.9">Tx</text>
<text x="92.8" y="143">RST</text>
<text x="111.4" y="143">Tx</text>
<text x="180.3" y="139.6">+3V3</text>
<text x="23.7" y="148.8">D0</text>
<text x="23.7" y="145.3">A0</text>
<text x="42" y="148.8">D1</text>
<text x="42.1" y="145.3">Rx</text>
<text x="56.5" y="148.8">I2C_SCL</text>
<text x="92.8" y="149.9">D0</text>
<text x="92.8" y="146.5">A0</text>
<text x="111.1" y="149.9">D1</text>
<text x="111.2" y="146.5">Rx</text>
<text x="126.2" y="149.9">I2C_SCL</text>
<text x="9.1" y="152.2">D5</text>
<text x="23.7" y="155.7">D6</text>
<text x="23.7" y="152.2">D5</text>
<text x="42" y="155.7">D3</text>
<text x="42" y="152.2">D2</text>
<text x="56.4" y="152.2">I2C_SDA</text>
<text x="74.8" y="153.4">D5</text>
<text x="92.8" y="153.4">D5</text>
<text x="111.1" y="153.4">D2</text>
<text x="126.1" y="153.4">I2C_SDA</text>
<text x="187.1" y="153.9">I2C_SDA</text>
<text x="187.3" y="151.6">I2C_SCL</text>
<text x="250.5" y="152.8">I2C_SDA</text>
<text x="250.7" y="150.5">I2C_SCL</text>
<text x="23.7" y="159.1">D7</text>
<text x="42" y="159.1">D4</text>
<text x="92.8" y="160.3">D7</text>
<text x="92.8" y="156.8">D6</text>
<text x="111.1" y="160.3">D4</text>
<text x="111.1" y="156.8">D3</text>
<text x="23.7" y="166">3V3</text>
<text x="23.7" y="162.6">D8</text>
<text x="40.4" y="162.6">GND</text>
<text x="42.1" y="166">5V</text>
<text x="92.8" y="167.2">3V3</text>
<text x="92.8" y="163.7">D8</text>
<text x="109.5" y="163.7">GND</text>
<text x="111.2" y="167.2">5V</text>
<text x="263.7" y="165.5">+3V3</text>
<text x="12" y="171.2">+3V3</text>
<text x="25.6" y="168.9" transform="rotate(-90 25.6 168.9)">VM1</text>
<text x="28" y="168.9" transform="rotate(-90 28 168.9)">VM2</text>
<text x="30.2" y="168.9" transform="rotate(-90 30.2 168.9)">GND</text>
<text x="32.6" y="168.9" transform="rotate(-90 32.6 168.9)">GND</text>
<text x="34.9" y="168.9" transform="rotate(-90 34.9 168.9)">A1</text>
<text x="37.2" y="168.9" transform="rotate(-90 37.2 168.9)">A2</text>
<text x="39.5" y="168.9" transform="rotate(-90 39.5 168.9)">B2</text>
<text x="41.8" y="168.9" transform="rotate(-90 41.8 168.9)">B1</text>
<text x="44.1" y="168.9" transform="rotate(-90 44.1 168.9)">S</text>
<text x="94.8" y="170.1" transform="rotate(-90 94.8 170.1)">VM1</text>
<text x="97.1" y="170.1" transform="rotate(-90 97.1 170.1)">VM2</text>
<text x="99.4" y="170.1" transform="rotate(-90 99.4 170.1)">GND</text>
<text x="101.7" y="170.1" transform="rotate(-90 101.7 170.1)">GND</text>
<text x="104" y="170.1" transform="rotate(-90 104 170.1)">A1</text>
<text x="106.3" y="170.1" transform="rotate(-90 106.3 170.1)">A2</text>
<text x="108.6" y="170.1" transform="rotate(-90 108.6 170.1)">B2</text>
<text x="110.9" y="170.1" transform="rotate(-90 110.9 170.1)">B1</text>
<text x="113.2" y="170.1" transform="rotate(-90 113.2 170.1)">S</text>
<text x="51.8" y="175.9">+5V</text>
<text x="83.4" y="174.7">+3V3</text>
<text x="126.1" y="175.9">+5V</text>
<text x="23.5" y="182.2">+5V</text>
<text x="95" y="185.7">+5V</text>
</g>
<g font-size="1.2">
<text x="162.5" y="41.7">GPIO36/ADC0</text>
<text x="162.5" y="39.4">EN</text>
<text x="185.6" y="50.3">GND</text>
<text x="264.5" y="53.2">ASens</text>
<text x="162.5" y="57.8">GPIO26/ADC19</text>
<text x="162.5" y="71.6">GPIO9/SD2</text>
<text x="162.5" y="67">GND</text>
<text x="173.7" y="71.1">GPIO15/ADC13/SS</text>
<text x="176.9" y="66.5">GPIO0/ADC11/Boot</text>
<text x="162.5" y="74.5">GPIO10/SD3</text>
<text x="162.5" y="77.4">GPIO11/SDCMD</text>
<text x="181.7" y="76.8">GPIO7/SD0</text>
<text x="181.7" y="73.9">GPIO8/SD1</text>
<text x="179.8" y="79.7">GPIO6/SDSCK</text>
<text x="186.4" y="160.8">ASens</text>
</g>
<text font-size="1.2" fill="#bd05bd" x="162.5" y="37.1">3V3</text>
<g font-size="1.2" fill="#00f">
<text x="183.8" y="41.1">GPIO22</text>
<text x="183.8" y="38.8">GPIO23</text>
<text x="185.5" y="36.5">GND</text>
<text x="162.5" y="46.3">GPIO34/ADC6</text>
<text x="162.5" y="44">GPIO39/ADC3</text>
<text x="181.7" y="43.4">GPIO1/TXD</text>
<text x="183.8" y="52.6">GPIO19</text>
<text x="183.8" y="54.9">GPIO18</text>
</g>
<g font-size="1.2" fill="#f0f">
<text x="181.5" y="45.7">GPIO3/RXD</text>
<text x="183.8" y="59.5">GPIO17</text>
<text x="184.4" y="57.2">GPIO5</text>
<text x="180.2" y="64.1">GPIO4/ADC10</text>
<text x="183.7" y="61.8">GPIO16</text>
</g>
<g font-size="1.2" fill="#00c700">
<text x="162.5" y="53.2">GPIO33/ADC5</text>
<text x="162.5" y="50.9">GPIO32/ADC4</text>
<text x="162.5" y="48.6">GPIO35/ADC7</text>
<text x="162.5" y="55.5">GPIO25/ADC18</text>
</g>
<g font-size="1.2" fill="#f00">
<text x="183.5" y="48">GPIO21</text>
<text x="162.5" y="60.1">GPIO27/ADC17</text>
<text x="179.9" y="68.7">GPIO2/ADC12</text>
<text x="162.5" y="80.3">5VDC</text>
</g>
<g font-size="1.2" fill="#c70000">
<text x="254.5" y="49.1">4</text>
<text x="254.5" y="51.4">3</text>
<text x="254.5" y="53.7">2</text>
<text x="254.5" y="56">1</text>
<text x="125.5" y="82.4">1</text>
<text x="127.8" y="82.4">2</text>
<text x="236.6" y="84.2">6</text>
<text x="236.6" y="86.5">5</text>
<text x="236.6" y="88.8">4</text>
<text x="125.5" y="95.7">1</text>
<text x="127.8" y="95.7">2</text>
<text x="236.6" y="91.1">3</text>
<text x="236.6" y="93.4">2</text>
<text x="236.6" y="95.7">1</text>
<text x="187.5" y="105.5">1</text>
<text x="187.5" y="107.8">3</text>
<text x="191.1" y="107.8">4</text>
<text x="191.1" y="105.5">2</text>
<text x="187.5" y="112.4">7</text>
<text x="187.5" y="110.1">5</text>
<text x="191.1" y="112.4">8</text>
<text x="191.1" y="110.1">6</text>
<text x="186.8" y="119.3">13</text>
<text x="186.8" y="117">11</text>
<text x="187.5" y="114.7">9</text>
<text x="191.1" y="119.3">14</text>
<text x="191.1" y="117">12</text>
<text x="191.1" y="114.7">10</text>
<text x="237.2" y="118.2">4</text>
<text x="186.8" y="121.6">15</text>
<text x="191.1" y="121.6">16</text>
<text x="237.2" y="120.5">3</text>
<text x="237.2" y="122.8">2</text>
<text x="237.2" y="125.1">1</text>
<text x="20.2" y="142.4">RST</text>
<text x="46" y="142.4">Tx</text>
<text x="89.3" y="143.5">RST</text>
<text x="115.1" y="143.5">Tx</text>
<text x="20.9" y="149.3">D0</text>
<text x="20.9" y="145.8">A0</text>
<text x="46" y="149.3">D1</text>
<text x="46" y="145.8">Rx</text>
<text x="90" y="147">A0</text>
<text x="115.1" y="147">Rx</text>
<text x="173.3" y="148.4">2</text>
<text x="173.3" y="146.1">1</text>
<text x="20.9" y="152.7">D5</text>
<text x="46" y="152.7">D2</text>
<text x="90" y="153.9">D5</text>
<text x="90" y="150.4">D0</text>
<text x="115.1" y="153.9">D2</text>
<text x="115.1" y="150.4">D1</text>
<text x="173.3" y="155.3">5</text>
<text x="173.3" y="153">4</text>
<text x="173.3" y="150.7">3</text>
<text x="236.6" y="151">4</text>
<text x="236.6" y="153.3">3</text>
<text x="236.6" y="155.6">2</text>
<text x="20.9" y="159.6">D7</text>
<text x="20.9" y="156.2">D6</text>
<text x="46" y="159.6">D4</text>
<text x="46" y="156.2">D3</text>
<text x="90" y="160.8">D7</text>
<text x="90" y="157.3">D6</text>
<text x="115.1" y="160.8">D4</text>
<text x="115.1" y="157.3">D3</text>
<text x="173.3" y="159.9">7</text>
<text x="173.3" y="157.6">6</text>
<text x="236.6" y="157.9">1</text>
<text x="20.2" y="166.5">3V3</text>
<text x="20.9" y="163.1">D8</text>
<text x="46" y="166.5">5V</text>
<text x="46" y="163.1">GND</text>
<text x="89.3" y="167.7">3V3</text>
<text x="90" y="164.2">D8</text>
<text x="115.1" y="167.7">5V</text>
<text x="115.1" y="164.2">GND</text>
<text x="172" y="166">9</text>
<text x="173.3" y="162.2">8</text>
<text x="26.1" y="171.9" transform="rotate(-90 26.1 171.9)">VM1</text>
<text x="28.4" y="171.9" transform="rotate(-90 28.4 171.9)">VM2</text>
<text x="30.8" y="171.9" transform="rotate(-90 30.8 171.9)">GND</text>
<text x="33.1" y="171.9" transform="rotate(-90 33.1 171.9)">GND</text>
<text x="34.4" y="170.6">A1</text>
<text x="36.8" y="170.6">A2</text>
<text x="39.1" y="170.6">B2</text>
<text x="41.4" y="170.6">B1</text>
<text x="43.7" y="170.6">S</text>
<text x="95.3" y="173" transform="rotate(-90 95.3 173)">VM1</text>
<text x="97.6" y="173" transform="rotate(-90 97.6 173)">VM2</text>
<text x="99.9" y="173" transform="rotate(-90 99.9 173)">GND</text>
<text x="102.2" y="173" transform="rotate(-90 102.2 173)">GND</text>
<text x="103.6" y="171.7">A1</text>
<text x="105.9" y="171.7">A2</text>
<text x="108.2" y="171.7">B2</text>
<text x="110.5" y="171.7">B1</text>
<text x="112.8" y="171.7">S</text>
<text x="171.3" y="168.3">10</text>
</g>
<g font-size="1.2" fill="#ff8000">
<text x="162.5" y="64.7">GPIO12/ADC15/MISO</text>
<text x="162.5" y="62.4">GPIO14/ADC16/SCK</text>
</g>
<text font-size="1.2" fill="#009696" x="162.5" y="69.3">GPIO13/ADC14/MOSI</text>
</svg>
